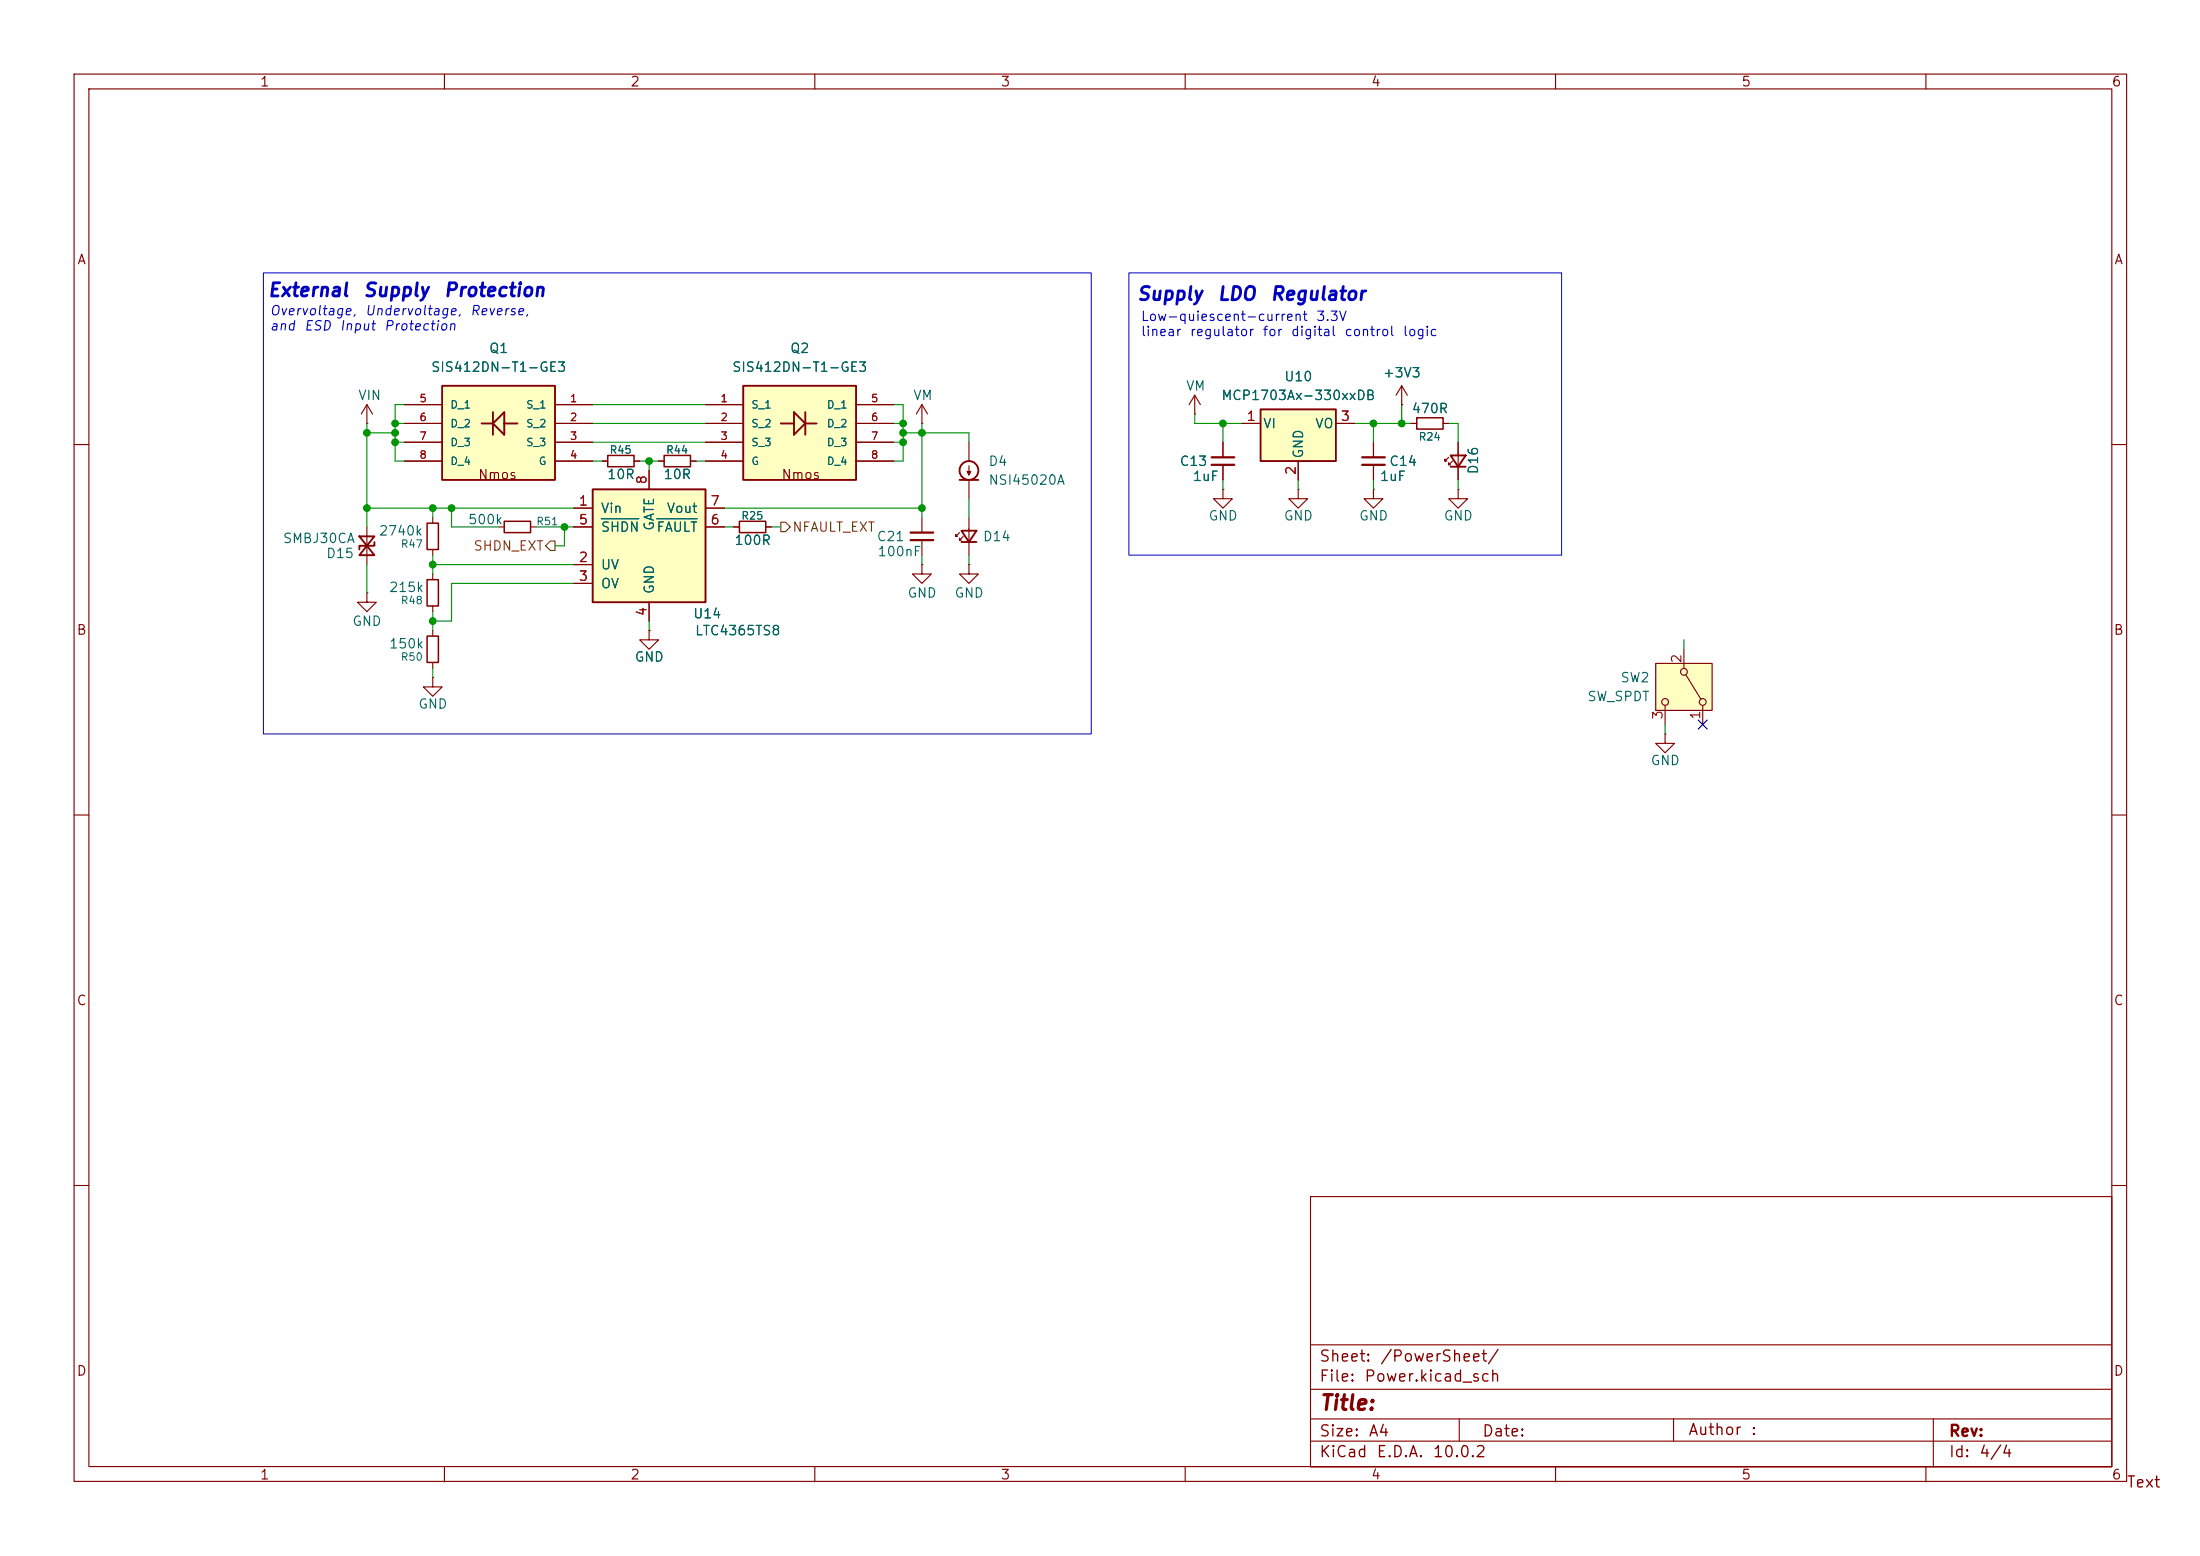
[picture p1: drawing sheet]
<svg xmlns="http://www.w3.org/2000/svg" width="297mm" height="210mm" viewBox="0 0 297 210" stroke-linecap="round" stroke-linejoin="round" font-family="sans-serif">
<g fill="none" stroke="#840000" stroke-width=".15">
<path d="M10 10h277.1v189.9h-277.1zM12 12h273.1v185.9h-273.1zM60 10v2M110 10v2M160 10v2M210 10v2M260 10v2M124.5 57.2h.1M124.5 54.6l-.8 1.3M124.5 54.6l.7 1.3M124.5 54.6v2.6M10 60h2"/>
<path d="M58.4 77.5v.7M285.1 60h1.9M58.4 81.8v.8M87.6 85.1v1.3h1.3l-1.3 1.2-1.2-1.2h1.2M87.6 85.1h.1M10 110h2M285.1 110h1.9M10 160h2M176.9 161.5h108.2v36.5h-108.2zM285.1 160h1.9M60 198v2M110 198v2"/>
<path d="M160 198v2M177 194.5h108M177 191.5h108M177 187.5h108M177 181.5h108M197 191.5v3M210 198v2M225.9 191.5v3M260 198v2M261 191.5v6.5"/>
</g>
<path d="M57.7 78.2h1.5v3.6h-1.5z" fill="none" stroke="#840000" stroke-width=".2"/>
<path d="M100.3 52.1h15.3v12.7h-15.3z" fill="#ffffc2"/>
<path d="M100.3 52.1h15.3v12.7h-15.3zM105.4 57.2h1.8M107.2 55.6l1.5 1.6-1.5 1.5zM108.7 57.2h1.5M108.7 55.6v3.1" fill="none" stroke="#840000" stroke-width=".25"/>
<path d="M95.2 54.6h5.1M95.2 57.2h5.1M95.2 59.7h5.1M115.6 54.6h5M115.6 57.2h5M115.6 59.7h5M95.2 62.2h5.1M115.6 62.2h5M224.8 99.1v1.2h1.3l-1.3 1.3-1.3-1.3h1.3M224.8 99.1h.1" fill="none" stroke="#840000" stroke-width=".15"/>
<path d="M170.2 55.2h10.1v7h-10.1z" fill="#ffffc2"/>
<g fill="none" stroke="#840000" stroke-width=".25">
<path d="M170.2 55.2h10.1v7h-10.1zM129.5 64.8h2.6M129.8 71.6h2l-1 1.6zM129.8 73.2h2"/>
<circle cx="130.8" cy="63.5" r="1.27"/>
</g>
<g fill="none" stroke="#840000" stroke-width=".15">
<path d="M130.8 59.7v2.5M161.3 55.9h.1M161.3 53.3l-.8 1.3M161.3 53.3l.8 1.3M161.3 53.3v2.6M167.6 57.2h2.6M180.3 57.2h2.6M99.1 71.1h.7M103.4 71.1h.7M124.5 76.2v1.3h1.2l-1.2 1.2-1.3-1.2h1.3M124.5 76.2h.1M124.5 69.9v2"/>
<path d="M124.5 72.9v2M129.5 71.9l-.5 .5v-.3v.3h.3M130 72.4l-.5 .5v-.3v.3h.3M130.8 76.2v1.3h1.3l-1.3 1.2-1.3-1.2h1.3M130.8 76.2h.1M130.8 62.9v.7M130.8 64.8v2.5M130.8 69.9v5M175.3 62.2v2.6M185.4 66v1.3h1.3l-1.3 1.3-1.3-1.3h1.3M185.4 66h.1"/>
</g>
<path d="M99.8 70.4h3.6v1.5h-3.6z" fill="none" stroke="#840000" stroke-width=".2"/>
<path d="M122.9 71.9h3.1M122.9 72.9h3.1" fill="none" stroke="#840000" stroke-width=".3"/>
<path d="M130.6 63.6h.5l-.3 .5z" fill="#840000" stroke="#840000" stroke-width=".15"/>
<path d="M223.5 89.5h7.6v6.4h-7.6z" fill="#ffffc2"/>
<g fill="none" stroke="#840000" stroke-width=".15">
<path d="M185.4 59.7v2M196.8 59.7v5.1M175.3 66v1.3h1.2l-1.2 1.3-1.3-1.3h1.3M175.3 66h.1M185.4 62.7v2.1M195.6 61.7l-.5 .5v-.2v.2h.2M196.1 62.2l-.5 .5v-.2v.2h.2M223.5 89.5h7.6v6.4h-7.6zM224.8 95.3v2.5M227.3 87.6v2.6M227.6 91.1l2 3.3M229.9 95.3v2.5"/>
<circle cx="224.8" cy="94.7" r=".46"/>
<circle cx="227.3" cy="90.7" r=".46"/>
<circle cx="229.9" cy="94.7" r=".46"/>
</g>
<path d="M183.9 61.7h3M183.9 62.7h3" fill="none" stroke="#840000" stroke-width=".3"/>
<path d="M195.8 61.5h2.1l-1.1 1.5zM195.8 63h2.1" fill="none" stroke="#840000" stroke-width=".25"/>
<path d="M59.7 52.1h15.2v12.7h-15.2z" fill="#ffffc2"/>
<path d="M59.7 52.1h15.2v12.7h-15.2zM65 57.2h1.5M66.5 57.2l1.6-1.6v3.1zM66.5 55.6v3.1M68.1 57.2h1.7" fill="none" stroke="#840000" stroke-width=".25"/>
<g fill="none" stroke="#840000" stroke-width=".15">
<path d="M49.5 57.2h.1M49.5 54.6l-.7 1.3M49.5 54.6l.8 1.3M49.5 54.6v2.6M54.6 54.6h5.1M54.6 57.2h5.1M54.6 59.7h5.1M74.9 54.6h5.1M74.9 57.2h5.1M74.9 59.7h5.1M189.2 54.6h.1M189.2 52.1l-.7 1.2"/>
<path d="M189.2 52.1l.8 1.2M189.2 52.1v2.5M54.6 62.2h5.1M74.9 62.2h5.1M196.8 66v1.3h1.3l-1.3 1.3-1.2-1.3h1.2M196.8 66h.1M49.5 80v1.3h1.3l-1.3 1.3-1.2-1.3h1.2M49.5 80h.1M58.4 85.1v.8M58.4 89.4v.8"/>
</g>
<path d="M57.7 85.9h1.5v3.5h-1.5z" fill="none" stroke="#840000" stroke-width=".2"/>
<path d="M80 66h15.2v15.3h-15.2z" fill="#ffffc2"/>
<path d="M48.5 72.4h2l-2 2.5h2zM50.5 73.2v.5h-2v.5M80 66h15.2v15.3h-15.2z" fill="none" stroke="#840000" stroke-width=".25"/>
<g fill="none" stroke="#840000" stroke-width=".15">
<path d="M54.6 57.2h5.1M54.6 54.6h5.1M54.6 59.7h5.1M74.9 57.2h5.1M74.9 54.6h5.1M74.9 59.7h5.1M95.2 57.2h5.1M95.2 54.6h5.1M95.2 59.7h5.1M115.6 57.2h5M115.6 54.6h5M115.6 59.7h5"/>
<path d="M165.1 59.7v2M167.6 57.2h2.6M180.3 57.2h2.6M185.4 59.7v2M189.2 54.6h.1M190.5 57.2h.8M194.8 57.2h.8M196.8 59.7v1.8M49.5 71.1v5.1M54.6 62.2h5.1M58.4 69.9v.7M58.4 74.2v.7"/>
<path d="M67.3 71.1h.8M71.6 71.1h.8M74.9 62.2h5.1M77.5 68.6h2.5M77.5 76.2h2.5M77.5 78.7h2.5M77.5 71.1h2.5M81.3 62.2h.7M85.6 62.2h.8M87.6 63.5v2.5M88.9 62.2h.8M93.2 62.2h.8"/>
<path d="M95.2 68.6h2.6M95.2 71.1h2.6M95.2 62.2h5.1M99.1 71.1h.7M103.4 71.1h.7M115.6 62.2h5M165.1 66v1.3h1.3l-1.3 1.3-1.3-1.3h1.3M165.1 66h.1M165.1 62.7v2.1M175.3 62.2v2.6M185.4 62.7v2.1M196.8 63v1.8"/>
<path d="M58.4 91.4v1.3h1.3l-1.3 1.3-1.3-1.3h1.3M58.4 91.4h.1M87.6 85.1h.1M87.6 81.3v2.5"/>
</g>
<path d="M81.2 70h5M88.7 70h5.4" fill="none" stroke="#006464" stroke-width=".15"/>
<path d="M191.3 56.4h3.5v1.5h-3.5zM57.7 70.6h1.5v3.6h-1.5zM68.1 70.4h3.5v1.5h-3.5zM82 61.5h3.6v1.5h-3.6zM89.7 61.5h3.5v1.5h-3.5z" fill="none" stroke="#840000" stroke-width=".2"/>
<path d="M163.6 61.7h3M163.6 62.7h3" fill="none" stroke="#840000" stroke-width=".3"/>
<path d="M74.3 73h.6v1.3h-.6l-.6-.6zM105.4 70.5h.6l.7 .6-.7 .7h-.6z" fill="none" stroke="#725600" stroke-width=".15"/>
<g fill="none" stroke="#009600" stroke-width=".15">
<path d="M49.5 58.4h3.8M49.5 57.2v13.9M53.3 57.2h1.3M53.3 59.7h1.3M54.6 54.6h-1.3v7.6h1.3M80 57.2h15.2M80 54.6h15.2M80 59.7h15.2M120.6 54.6h1.3v7.6h-1.3M120.6 57.2h1.3M120.6 59.7h1.3M121.9 58.4h8.9v1.3"/>
<path d="M124.5 57.2v12.7M161.3 55.9v1.3h6.3M165.1 57.2v2.5M182.9 57.2h7.6M185.4 57.2v2.5M189.2 54.6v2.6M195.6 57.2h1.2v2.5M49.5 68.6h28M49.5 76.2v3.8M58.4 68.6v1.3M58.4 74.9v2.6M58.4 76.2h19.1"/>
<path d="M61 68.6v2.5h6.3M72.4 71.1h5.1M76.2 71.1v2.6h-1.3M77.5 78.7h-16.5v5.1h-2.6M80 62.2h1.3M86.4 62.2h2.5M87.6 62.2v1.3M94 62.2h1.2M97.8 68.6h26.7M97.8 71.1h1.3M104.1 71.1h1.3M124.5 74.9v1.3"/>
<path d="M130.8 67.3v2.6M130.8 74.9v1.3M165.1 64.8v1.2M175.3 64.8v1.2M185.4 64.8v1.2M196.8 64.8v1.2M58.4 82.6v2.5M58.4 90.2v1.2M87.6 83.8v1.3M224.8 97.8v1.3M227.3 86.4v1.2"/>
</g>
<path d="M229.3 97.2l1.2 1.2M230.5 97.2l-1.2 1.2" fill="none" stroke="#000084" stroke-width=".15"/>
<path d="M35.6 36.8h111.7v62.3h-111.7zM152.4 36.8h58.4v38.1h-58.4z" fill="none" stroke="#0000c2" stroke-width=".14"/>
<g fill="#009600" stroke="#009600" stroke-width=".14">
<circle cx="124.5" cy="68.6" r=".46"/>
<circle cx="124.5" cy="58.4" r=".46"/>
<circle cx="121.9" cy="59.7" r=".46"/>
<circle cx="121.9" cy="58.4" r=".46"/>
<circle cx="121.9" cy="57.2" r=".46"/>
<circle cx="165.1" cy="57.2" r=".46"/>
<circle cx="87.6" cy="62.2" r=".46"/>
<circle cx="189.2" cy="57.2" r=".46"/>
<circle cx="185.4" cy="57.2" r=".46"/>
<circle cx="76.2" cy="71.1" r=".46"/>
<circle cx="61" cy="68.6" r=".46"/>
<circle cx="58.4" cy="76.2" r=".46"/>
<circle cx="58.4" cy="68.6" r=".46"/>
<circle cx="49.5" cy="58.4" r=".46"/>
<circle cx="53.3" cy="57.2" r=".46"/>
<circle cx="49.5" cy="68.6" r=".46"/>
<circle cx="53.3" cy="59.7" r=".46"/>
<circle cx="53.3" cy="58.4" r=".46"/>
<circle cx="58.4" cy="83.8" r=".46"/>
</g>
<text font-size="2" fill="#840000" x="178" y="190.8">Title:</text>
<g font-size="1.8" fill="#0000c2">
<text x="36" y="40.5">External</text>
<text x="48.9" y="40.5">Supply</text>
<text x="59.8" y="40.5">Protection</text>
<text x="153.4" y="41">Supply</text>
<text x="164.2" y="41">LDO</text>
<text x="171.4" y="41">Regulator</text>
</g>
<g font-size="1.5" fill="#840000">
<text x="178" y="184.2">Sheet:</text>
<text x="186.2" y="184.2">/PowerSheet/</text>
<text x="178" y="186.9">File:</text>
<text x="184.1" y="186.9">Power.kicad_sch</text>
<text x="178" y="197.1">KiCad</text>
<text x="178" y="194.3">Size:</text>
<text x="184.7" y="194.3">A4</text>
<text x="185.7" y="197.1">E.D.A.</text>
<text x="193.3" y="197.1">10.0.2</text>
<text x="200" y="194.3">Date:</text>
<text x="227.8" y="194.1">Author</text>
<text x="236.3" y="194.1">:</text>
<text x="263" y="194.3">Rev:</text>
<text x="263" y="197.1">Id:</text>
<text x="267.1" y="197.1">4/4</text>
<text x="287" y="201.2">Text</text>
</g>
<g font-size="1.3" fill="#840000">
<text x="35" y="12">1</text>
<text x="85" y="12">2</text>
<text x="135" y="12">3</text>
<text x="185" y="12">4</text>
<text x="235" y="12">5</text>
<text x="285" y="12">6</text>
<text x="10.3" y="36">A</text>
<text x="285.3" y="36">A</text>
<text x="64.4" y="65">Nmos</text>
<text x="105.4" y="65">Nmos</text>
<text x="10.3" y="86">B</text>
<text x="285.3" y="86">B</text>
<text x="10.3" y="136">C</text>
<text x="285.3" y="136">C</text>
<text x="10.3" y="186">D</text>
<text x="285.3" y="186">D</text>
<text x="35" y="200">1</text>
<text x="85" y="200">2</text>
<text x="135" y="200">3</text>
<text x="185" y="200">4</text>
<text x="235" y="200">5</text>
<text x="285" y="200">6</text>
</g>
<g font-size="1.3" fill="#0000c2">
<text x="36.3" y="42.9">Overvoltage,</text>
<text x="36.3" y="44.9">and</text>
<text x="40.9" y="44.9">ESD</text>
<text x="45.8" y="44.9">Input</text>
<text x="49.2" y="42.9">Undervoltage,</text>
<text x="51.7" y="44.9">Protection</text>
<text x="63.4" y="42.9">Reverse,</text>
<text x="153.9" y="43.6">Low-quiescent-current</text>
<text x="153.9" y="45.7">linear</text>
<text x="160.5" y="45.7">regulator</text>
<text x="170.4" y="45.7">for</text>
<text x="174.2" y="45.7">digital</text>
<text x="177.6" y="43.6">3.3V</text>
<text x="181.4" y="45.7">control</text>
<text x="189.3" y="45.7">logic</text>
</g>
<g font-size="1.3" fill="#006464">
<text x="65.9" y="48">Q1</text>
<text x="106.6" y="48">Q2</text>
<text x="58.1" y="50.5">SIS412DN-T1-GE3</text>
<text x="98.7" y="50.5">SIS412DN-T1-GE3</text>
<text x="160" y="53">VM</text>
<text x="173.3" y="51.8">U10</text>
<text x="186.6" y="51.3">+3V3</text>
<text x="48.3" y="54.3">VIN</text>
<text x="123.2" y="54.3">VM</text>
<text x="164.8" y="54.3">MCP1703Ax-330xxDB</text>
<text x="170.4" y="58.1">VI</text>
<text x="177.5" y="58.1">VO</text>
<text x="190.5" y="56.1">470R</text>
<text x="81.9" y="65">10R</text>
<text x="89.5" y="65">10R</text>
<text x="133.4" y="63.2">D4</text>
<text x="133.4" y="65.7">NSI45020A</text>
<text x="159.2" y="63.2">C13</text>
<text x="160.9" y="65.2">1uF</text>
<text x="176.2" y="62" transform="rotate(-90 176.2 62)">GND</text>
<text x="186.2" y="65.2">1uF</text>
<text x="187.5" y="63.2">C14</text>
<text x="199.9" y="64.1" transform="rotate(-90 199.9 64.1)">D16</text>
<text x="63.1" y="71.1">500k</text>
<text x="81" y="69.6">Vin</text>
<text x="88.6" y="71.7" transform="rotate(-90 88.6 71.7)">GATE</text>
<text x="89.9" y="69.6">Vout</text>
<text x="163.1" y="70.6">GND</text>
<text x="173.2" y="70.6">GND</text>
<text x="183.4" y="70.6">GND</text>
<text x="194.8" y="70.6">GND</text>
<text x="38.1" y="73.6">SMBJ30CA</text>
<text x="44" y="75.6">D15</text>
<text x="51.1" y="72.6">2740k</text>
<text x="81" y="77.2">UV</text>
<text x="81" y="72.1">SHDN</text>
<text x="88.5" y="72.1">FAULT</text>
<text x="99" y="73.9">100R</text>
<text x="118.3" y="73.4">C21</text>
<text x="118.4" y="75.4">100nF</text>
<text x="132.6" y="73.4">D14</text>
<text x="52.4" y="80.2">215k</text>
<text x="81" y="79.7">OV</text>
<text x="88.6" y="80.3" transform="rotate(-90 88.6 80.3)">GND</text>
<text x="93.5" y="83.8">U14</text>
<text x="122.4" y="81">GND</text>
<text x="128.8" y="81">GND</text>
<text x="47.5" y="84.8">GND</text>
<text x="52.4" y="87.8">150k</text>
<text x="85.6" y="89.6">GND</text>
<text x="93.7" y="86.1">LTC4365TS8</text>
<text x="56.4" y="96">GND</text>
<text x="214.2" y="95">SW_SPDT</text>
<text x="218.7" y="92.4">SW2</text>
<text x="222.8" y="103.6">GND</text>
</g>
<g font-size="1.3" fill="#a90000">
<text x="168.2" y="57.1">1</text>
<text x="180.9" y="57.1">3</text>
<text x="87.6" y="65.5" transform="rotate(-90 87.6 65.5)">8</text>
<text x="175.2" y="64.2" transform="rotate(-90 175.2 64.2)">2</text>
<text x="78" y="68.6">1</text>
<text x="78" y="71.1">5</text>
<text x="95.8" y="71.1">6</text>
<text x="95.8" y="68.6">7</text>
<text x="78" y="76.2">2</text>
<text x="78" y="78.7">3</text>
<text x="87.6" y="83.3" transform="rotate(-90 87.6 83.3)">4</text>
<text x="227.3" y="89.6" transform="rotate(-90 227.3 89.6)">2</text>
<text x="224.8" y="97.2" transform="rotate(-90 224.8 97.2)">3</text>
<text x="229.8" y="97.2" transform="rotate(-90 229.8 97.2)">1</text>
</g>
<g font-size="1.3" fill="#725600">
<text x="63.8" y="74.6">SHDN_EXT</text>
<text x="106.9" y="72.1">NFAULT_EXT</text>
</g>
<g font-size="1" fill="#a90000">
<text x="56.5" y="54.5">5</text>
<text x="56.5" y="57.1">6</text>
<text x="56.5" y="59.6">7</text>
<text x="76.9" y="54.5">1</text>
<text x="76.9" y="57.1">2</text>
<text x="76.9" y="59.6">3</text>
<text x="97.2" y="54.5">1</text>
<text x="97.2" y="57.1">2</text>
<text x="97.2" y="59.6">3</text>
<text x="117.5" y="54.5">5</text>
<text x="117.5" y="57.1">6</text>
<text x="117.5" y="59.6">7</text>
<text x="56.5" y="62.2">8</text>
<text x="76.9" y="62.2">4</text>
<text x="97.2" y="62.2">4</text>
<text x="117.5" y="62.2">8</text>
</g>
<g font-size="1" fill="#006464">
<text x="60.7" y="55.4">D_1</text>
<text x="60.7" y="57.9">D_2</text>
<text x="71" y="55.4">S_1</text>
<text x="71" y="57.9">S_2</text>
<text x="101.3" y="55.4">S_1</text>
<text x="101.3" y="57.9">S_2</text>
<text x="111.5" y="55.4">D_1</text>
<text x="111.5" y="57.9">D_2</text>
<text x="191.4" y="59.7">R24</text>
<text x="60.7" y="60.5">D_3</text>
<text x="60.7" y="63">D_4</text>
<text x="71" y="60.5">S_3</text>
<text x="72.6" y="63">G</text>
<text x="82.2" y="61.5">R45</text>
<text x="89.8" y="61.5">R44</text>
<text x="101.3" y="60.5">S_3</text>
<text x="101.3" y="63">G</text>
<text x="111.5" y="60.5">D_3</text>
<text x="111.5" y="63">D_4</text>
<text x="72.3" y="71.1">R51</text>
<text x="100" y="70.4">R25</text>
<text x="54" y="74.2">R47</text>
<text x="54" y="81.8">R48</text>
<text x="54" y="89.4">R50</text>
</g>
</svg>
